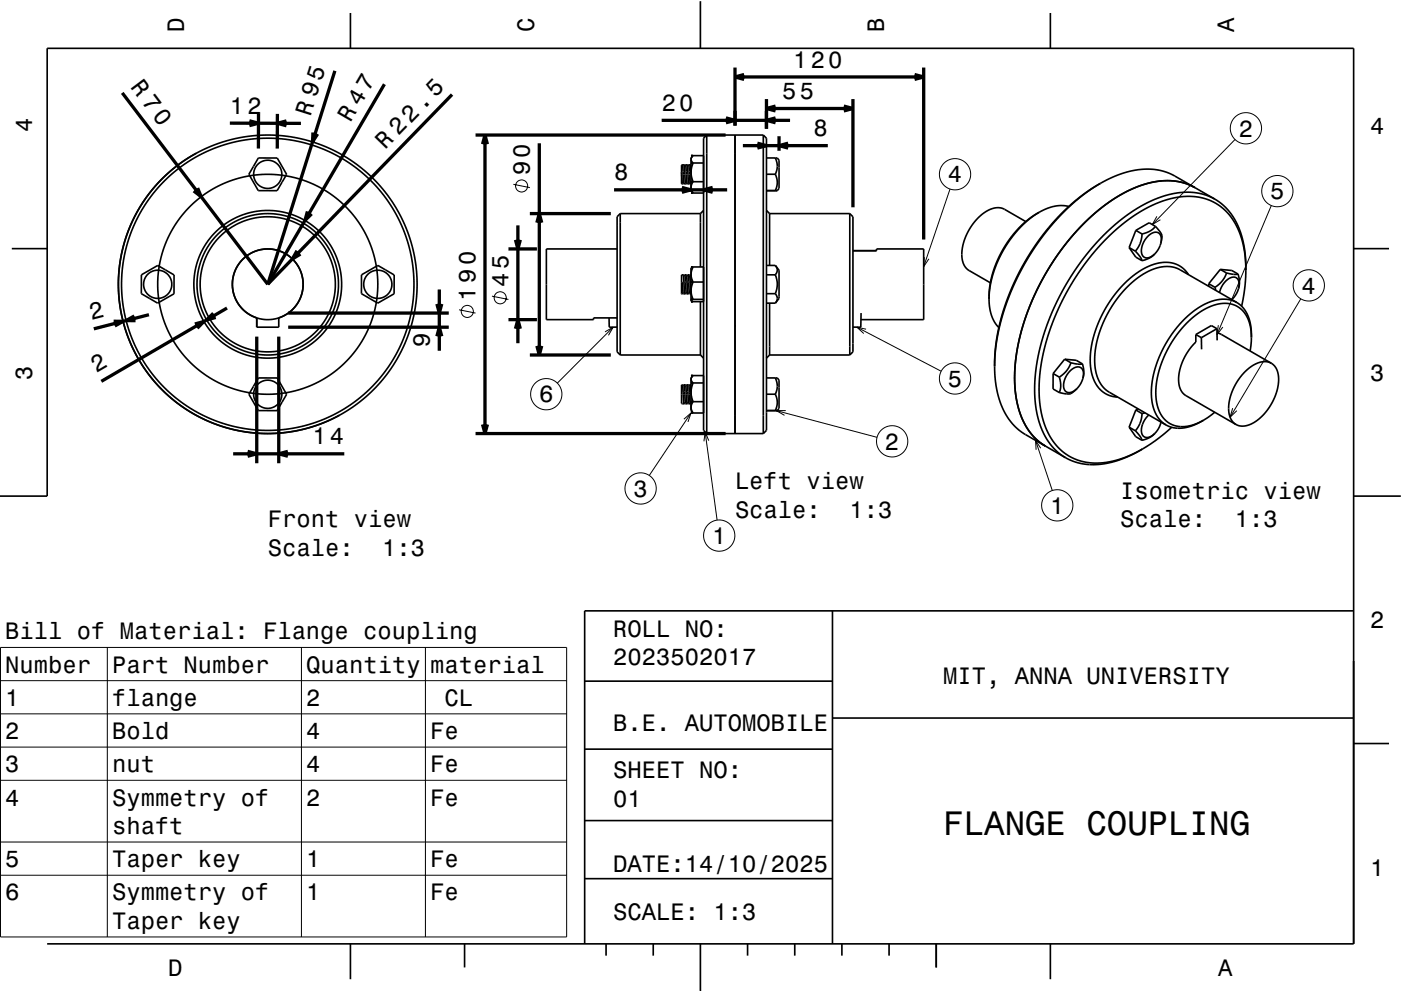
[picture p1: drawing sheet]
<svg xmlns="http://www.w3.org/2000/svg" width="297mm" height="210mm" viewBox="0 0 297 210" stroke-linecap="round" stroke-linejoin="round" font-family="sans-serif">
<g fill="none" stroke="#000" stroke-width=".35">
<path d="M74.3 2.8v7.5M148.5 .3v10M222.7 2.8v7.5M41.6 32.5l-2.6 1.6-2.4 1.8-2.4 2.2-2 2.2-1.8 2.4-1.6 2.8-1.4 3-1.1 3-.6 2.9-.5 3-.1 3 .2 3.3 .5 3.2 .7 2.9 1.2 3 1.3 2.7 1.5 2.6 2.2 2.8 2 2.1 2.3 2 2.4 1.8 2.8 1.6 2.7 1.3 2.8 1 3 .7 3.2 .5 3 .1 3.2-.2 3.2-.5 3.2-.8 2.5-1 2.9-1.4M54.8 33.5h4l2 3.5-2 3.5-4-.1-2-3.4zM144.5 36.6l.2 2.4M144.7 35.1h-.2M144.7 35h-.2v4h.2M144.7 35v.1M144.7 35h.3l.1 .2 .3 3.8M144.7 35h.1M144.7 35l.3 3.9 .4 .1"/>
<path d="M145 38.9l-.2-.1-.1 .2M145.3 35.1h-.2M145.3 35v.1M145.4 35h-.1M145.4 35l.3 3.9 .3 .1M145.4 35h.3v.2l.3 3.8M145.7 38.9l-.2-.1-.1 .2M146 35.1h-.3M146 35v.1M146 35h.1M146 35l.3 3.8v.2h.2M146 35h.4l.1 1.6"/>
<path d="M146.3 38.9l-.1-.1-.2 .2M146.4 35.1h.1M146.5 34.6h.4a4.8 4.8 0 0 0 0 3.9M146.5 33h.1M146.5 38.5l2.7 .1M146.5 34.6h2.7M146.8 33.2l-.3 .3v6.9l.4 .5a1.92 1.92 0 0 1 0-2.3h-.4M146.8 33.2a.88 .88 0 0 0 .1 1.4M146.9 33l-.1 .2M149.2 33h-2.7M149.8 28.7v63.3M149.8 28.7l-.6 .6v62l.6 .7"/>
<path d="M149.8 28.7h12M155.8 28.7v63.3M161.8 28.7v63.3M161.8 28.7l.7 .6v62l-.7 .7M162.5 37h1.9M162.5 33.5h1.9M164.4 37a3.8 3.8 0 0 1 0 3.4M164.4 33.5h.4l.4 .5v6l-.4 .4-.4 .1M164.4 33.5a3.8 3.8 0 0 1 0 3.5M233.3 38.9l-4.3 2.9-4.2 3.9-4 4.8-3.6 5.5-2.7 5.5-2 5.5-1.2 5.4-.4 5.3M233.3 38.9l3-1.5 3.2-1 2.6-.5 2.8 .1 2.1 .4 1.6 .7 9 5.2M233.3 38.9l-4.4 2.9-4.2 3.9-2.4 2.7-1.8 2.3-3.2 4.8-2.8 5.5-2.1 6-1.2 5.3-.2 2.6-.1 2.8"/>
<path d="M253.3 39.8l-1.5-.7-2-.6-1.8-.2-2 .1-2 .3-1.8 .6-2.3 .8-2.3 1.2-4.4 3-4.1 3.8-4 4.8-3.4 5.2-2.8 5.6-2.1 5.6-1.3 5.7-.4 5.3 .1 2.5 .4 2.5 .5 2 .8 1.9 .9 1.7 1.2 1.6 1.1 1.1 1.6 1.1M2.5 52.8h7.5M30 58.3l3.4-2 3.5 2v4l-3.5 2-3.4-2zM51.3 55.1a7.5 7.5 0 0 1 11.8 1.2 7.5 7.5 0 0 1-4 11.1v2h-4.7v-2a7.5 7.5 0 0 1-3.1-12.3zM76.6 58.3l3.5-2 3.5 2v4l-3.5 2-3.5-2zM130.8 52.8h-15v15h10v-.4h5M131.5 45.3l-.7 .7v28.7l.7 .6M131.5 45.3v30M131.5 45.3h17M144.5 59.9h.2l.1 2.4h.4M145.2 58.3l-.1 .2-.2-.1M145.2 58.3l.3 4h.4"/>
<path d="M145.2 58.3l.4 .1 .3 3.9M145.9 58.3l-.1 .2-.2-.1M145.9 58.3l.3 4h.3M145.9 58.3l.3 .1 .3 3.9M146.5 58.4h-.3M146.5 40.9v.1M146.5 56.6v.1M146.5 40.9l2.7 .1M146.5 59.8h2.7M146.9 56.7l-.4 .2v6.9M146.9 56.7a3.3 3.3 0 0 0 0 3.2 4.2 4.2 0 0 0 0 3.6l-.4 .3M148.5 45.3v11.3"/>
<path d="M149.2 44.7l-.7 .6M149.2 56.6l-2.7 .1M162.5 44.7l.7 .6M162.5 58.3h1.9M162.5 56.3h1.9M162.5 40.4h1.9M163.2 45.3h17M163.2 45.3v11M164.4 58.3a5 5 0 0 1 0 4M164.4 56.3a1.39 1.39 0 0 1 0 2M164.4 56.3l.8 1v6l-.8 1M180.2 45.3l.6 .7v28.7l-.6 .6"/>
<path d="M180.2 45.3v30M180.8 53.2h5v-.4h10v15h-13.3M217.5 47l-4.5-2.6a4.5 4.5 0 0 0-5.1 1.3l-1.4 1.6-1.3 1.8a7.9 7.9 0 0 0-.6 7.4l.8 .9 4.6 2.6M220.3 45.1l-2.1 1.3-2 1.8-1.9 2.2-1.6 2.5-1.4 2.7-.9 2.7-.6 2.7-.1 2.4M220.3 45.1l-2.1 1.4-2 1.9-1.9 2.2-1.5 2.3-1.4 2.9-.9 2.5-.6 2.7-.2 2.4M226.6 43.8l-1.5-.2-1.6 .2-1.4 .4-1.8 .9M239.4 52.5l1.4 2.1 1.3 .7M239.4 52.5l1.3 .8M240.7 53.3l1 1.2 .4 .8M240.8 48.9l-1.4 3.6M240.8 48.9l1.3 .7M242.1 49.6a5.8 5.8 0 0 1-1.4 3.7"/>
<path d="M244.8 53.9l-1.2 .9-1.5 .5M245 48a3.2 3.2 0 0 1 1.3 2.5l-.2 1.2M245 48a4.3 4.3 0 0 1-2.9 1.6M245 48l-1.4-.7-2.8 1.6M246.1 51.7a1.66 1.66 0 0 0-1-2.4 3.9 3.9 0 0 0-2.8 5 1.58 1.58 0 0 0 2.4-.3l.1-.1M246.1 51.7l-.5 1.2-.8 1M252 58.3l-.8-1-.7-.7-1-.5-1-.3-2-.1-2.6 .6-2.5 1.3-2.6 2.1-2.2 2.5-2.1 3.1-1.6 3.1-1.1 3.4-.6 3.1v3l.7 2.6 1.2 2 .9 .8 .9 .5 2.1 .5M257.6 42.3l-1.7-.8-1.6-.5-1.9-.2-2.1 .1-1.8 .2-2.3 .7-4.2 1.9-4.4 3-4.2 3.8-4.1 4.8-3.3 5-2.7 5.4-2.1 5.6-1.3 5.5-.4 2.8-.1 2.7 .1 2.6 .2 2.3 .6 2.2 .8 2.1 .9 1.7 1.1 1.6 1.4 1.3 1.4 1M257.6 42.3l1.5 1 1.3 1.3 1.2 1.7 .9 1.7 .7 1.9 .5 2.2 .4 2.5v2.7M258.7 57.2l2.5 .2 1.3 .8M258.7 57.2l-2.4 3M258.7 57.2l1.4 .7"/>
<path d="M260.1 57.9a5.8 5.8 0 0 1-2.5 3.1M260.1 57.9l1.4 .3h1M262.5 58.2l.3 1.5-.2 1.5M264.1 57.3l-.2-3.7-.7-3-1.2-2.9-1.4-2.2-2.1-1.9-2.3-1.2-2.7-.7h-2.9l-3.2 .7-3.3 1.2-3.1 1.8-3 2.2-3.1 2.7-2.9 3.2-2.8 3.7-2.3 3.5-2 3.8-1.8 4.1-1.4 4.3-.9 4-.4 3.9v4.1l.5 3.3 1 2.9 1.5 2.7 1.8 1.9 2.2 1.4 2.5 .9 2.9 .3 3.1-.5 3.1-.9 3.2-1.6M264.1 57.3l-.2 3.9-.7 3.8M287 52.8h7.5M129.1 67.4l.1 2h1.6M131.5 75.3h17M144.5 62.3h.1M144.5 62.3v-4l.4 .1 .3 3.9M144.8 62.2h-.1l-.2 .1M145.5 62.2h-.2l-.1 .1"/>
<path d="M146.2 62.2h-.2l-.1 .1M146.5 64h.1M146.5 79.7h.1M146.5 64h2.7M146.5 63.5h2.7M146.5 63.8l.4 .2M146.8 79.9a.91 .91 0 0 0 .1 1.4 4.9 4.9 0 0 0 0 3.9 1.91 1.91 0 0 0 0 2.4l-.4-.5v-6.9zM146.9 79.7l-.1 .2M148.5 64v11.3M148.5 75.3l.7 .7M149.2 79.7h-2.7M162.5 62.3h1.9"/>
<path d="M162.5 64.3h1.9M163.2 75.3h17M163.2 64.3v11M163.2 75.3l-.7 .7M164.4 62.3a1.41 1.41 0 0 1 0 2M182.6 66.4l-.1 3h-1.7M209.7 63.4l.1 1.8 .4 1.7 .6 1.4 1 1.2M210.9 77.7l.2 3.4 .6 3.2 1.2 2.9 1.4 2.3 1.2 1.3 1.4 1.1 9 5.2M223.3 79.3v3.2l1.3 .8M223.3 79.3l1.3 .7M225.7 76.2l-2.4 3.1M225.7 76.2l2.5 .2 1.3 .8"/>
<path d="M225.7 76.2l1.4 .8M227.1 77l1.4 .3 1-.1M227.1 77a5.8 5.8 0 0 1-2.5 3M229.5 77.2l.3 1.6-.2 1.5M253.5 71v1.6l-1.2 1.4-1 1.5a8.2 8.2 0 0 0-.8 7.5l.9 .9 10.6 6.2M253.5 71l1.2 .6M254.7 71.6l.1 2.5M256.3 60.2v.5M256.3 60.2l1.3 .8M257.6 61l.2 .6M258 69.7l-1.2-.6-3.3 1.9M258 69.7l-3.3 1.9"/>
<path d="M258 69.7l.1 2.5M258 70.6l.9 .3 10.6 6.2M261.2 63.6l.1-.2zM262.2 64.2l-12.3-7.1-1.3-.5-1.4-.1-1.5 .3-1.8 .5-1.5 .9-1.6 1.1-1.7 1.5-1.5 1.6-2.4 3.4-1.7 3.6-.7 2.1-.5 2.2-.2 2 .1 2 .3 1.8 .5 1.2 .9 1.5 1.1 .9 12.2 7.1M262.2 64.2l-1.8-.7h-1.9l-1.8 .5-2.1 1-2.1 1.5-2.1 1.9-1.7 2.1-1.6 2.5-1.3 2.7-.9 2.5-.6 2.7-.2 2.5 .2 2.1 .6 2 1 1.6 1.3 1.1M262.2 64.2l1.5 1.2 .9 1.7 .6 2 .1 2.5M262.6 61.2a1.66 1.66 0 0 0-1-2.4 3.9 3.9 0 0 0-3 3.3M262.6 61.2l-.5 1.2-.8 1M265.3 71.6l-.1-1.8-.3-1.4-.5-1.2-.8-1.2-1-.8-1-.5-1.3-.3h-1.3l-1.5 .3-1.4 .6-2.8 1.8-2.9 2.7-2.4 3.5-1.8 3.8-1 3.8-.1 2v1.7l.2 1.3 .5 1.5 .7 1.1 .9 .9 1 .6 1.2 .4 1.4 .1 1.5-.2 2.7-1.2M265.3 71.6l-.3 2.9M269.5 77.1a4.6 4.6 0 0 1 1.4 5.1l-.5 1.8-.9 1.8a8.2 8.2 0 0 1-6.2 4.6l-1.3-.3M269.5 77.1a4.5 4.5 0 0 0-5 1.3 10.9 10.9 0 0 0-3.8 9.7 3.1 3.1 0 0 0 1.3 2"/>
<path d="M54.8 80.2h4l2 3.5-2 3.4h-4l-2-3.5zM144.5 85.5h.1M144.5 81.7h.2v.1l.3 3.9-.5-.1zM145 81.7h-.3M145 81.7h.1M145 81.7h.4v.1l.3 3.9M145 81.7l.3 3.9 .4 .1M145.1 85.6l-.1 .1M145.3 85.6h-.2M145.7 81.7l-.1 .1-.2-.1M145.7 81.7l.3 3.9 .4 .1M145.7 81.7h.3l.1 .1 .3 3.9"/>
<path d="M145.7 85.6v.1M146 85.6h-.3M146.3 81.7h-.2M146.3 81.7h.1M146.4 81.7l.1 1.4M146.4 81.7h.1M146.4 85.6v.1M146.5 85.5l-.1 .1M146.5 87.6h.1M146.5 87.6h2.7M146.5 85.2h2.7M146.5 81.2h2.7"/>
<path d="M149.8 92h12M162.5 80.2h1.9M162.5 83.6h1.9M162.5 87.1h1.9M164.4 80.2h.4l.4 .5v5.9l-.4 .5M164.4 80.2a3.8 3.8 0 0 1 0 3.4M164.4 83.6a3.8 3.8 0 0 1 0 3.5M164.4 87.1h.4M164.8 87.1h-2.3M224.6 80l.3 1.7-.3 1.6M228.3 82.5a2.58 2.58 0 0 1-2.1 1.1l-1.6-.3M229.6 80.3a1.65 1.65 0 0 0-1-2.5 3.9 3.9 0 0 0-2.8 5 1.57 1.57 0 0 0 2.4-.2l.1-.1"/>
<path d="M229.6 80.3l-.5 1.2-.8 1M239.4 90.6l1.4 2.1 1.3 .7M239.4 90.6l1.3 .8M240.7 91.4l1 1.2 .4 .8M240.8 87l-1.4 3.6M240.8 87l1.3 .8M241.3 86.7l-.5 .3M242.1 87.8a5.8 5.8 0 0 1-1.4 3.6M242.2 95.3l-2.1 1.1-2.3 1-2 .7-2.4 .4-2.2 .1-1.7-.2-1.9-.5-1.7-.8M242.8 87.6l-.7 .2M243.6 88a3.9 3.9 0 0 0-1.3 4.3 1.55 1.55 0 0 0 2.4-.2l.1-.1M244.8 92l-1.1 .9-1.6 .5"/>
<path d="M246.1 89.8l-.5 1.2-.8 1M246.2 89.5l-.1 .3zM248.4 90.7l-3 2.5-3.2 2.1M255.2 89.1l-2.2 1.2-2.1 .5h-1.9l-1.8-.6M257.5 87.5l-2.3 1.6M0 105.3h10v-95h277v190h-277M287 105.3h10M176.5 129.6v70.7M287 129.6h-163v70.7M124 144.5h52.5M124 158.9h52.5M176.5 152.3h110.5"/>
<path d="M287 157.8h7.5M124 174.1h52.5M124 186.4h52.5M74.3 200.3v7.5M98.5 200.3v5M128.5 200.3v2.5M138.5 200.3v2.5M148.5 200.3v10M158.5 200.3v2.5M168.5 200.3v2.5M178.5 200.3v2.5M188.5 200.3v2.5"/>
<path d="M198.5 200.3v5M222.7 200.3v7.5"/>
<circle cx="56.8" cy="37" r="2.99"/>
<circle cx="33.4" cy="60.3" r="2.99"/>
<circle cx="56.8" cy="60.3" r="31.7"/>
<circle cx="56.8" cy="60.3" r="23.3"/>
<circle cx="56.8" cy="60.3" r="31"/>
<circle cx="56.8" cy="60.3" r="15"/>
<circle cx="56.8" cy="60.3" r="15.7"/>
<circle cx="56.8" cy="60.3" r="14.3"/>
<circle cx="56.8" cy="60.3" r="7.5"/>
<circle cx="80.1" cy="60.3" r="2.99"/>
<circle cx="56.8" cy="83.7" r="2.99"/>
</g>
<g fill="none" stroke="#000" stroke-width=".7" stroke-linecap="butt">
<path d="M25.9 19.7l30.9 40.6M71 15l-14.2 45.3M81.5 17.9l-24.7 42.4M155.8 14.3v12.4M155.8 16.3h40M157.8 15.8l-2 .5 2 .5M193.9 15.8l1.9 .5-1.9 .5M195.8 14.3v36.5M41.9 39.9l.8 1.8-1.6-1.2M48.7 26.1l15.1 .1M52.9 25.6l1.9 .5-1.9 .6M54.8 24.1v7.4"/>
<path d="M58.8 24.2v7.3M60.7 25.7l-1.9 .5 1.9 .5M66.4 28.1l-.1 2 1-1.7M95.8 20.1l-39 40.2M100.8 28.7h53M102.3 30.6l.5-1.9 .5 1.9M102.8 28.7v63.3M114.3 30.4v44.9M140.3 25.5h27.2M144.6 39.8l1.9 .5-1.9 .5M151.1 39.8l-1.9 .5 1.9 .5M153.9 25l1.9 .5-1.9 .5"/>
<path d="M157.5 30.9h18M160.6 30.4l1.9 .5-1.9 .5M162.5 21v6.3M162.5 23h18.3M164.4 22.5l-1.9 .5 1.9 .5M164.4 25l-1.9 .5 1.9 .5M165.2 28.9v3.1M167.1 30.4l-1.9 .5 1.9 .5M178.9 22.5l1.9 .5-1.9 .5M180.8 21v23M63 53.2l-1 1.7 1.7-1M65.2 44.9l-.5 1.9 1.4-1.4"/>
<path d="M107.8 52.8h6M109.3 50.9l.5 1.9 .5-1.9M109.8 47.8v25M112.3 45.3h17.2M113.8 47.3l.5-2 .6 2M130.2 40.3h24M24.1 68.2h2l-1.8 1M28.5 67l-1.8 1h2M31.6 66.8l-11.7 3M41.3 68.7l1.9-.5-1.4 1.4M45.2 66.5l-1.4 1.4 1.9-.5M48.1 65.4l-26.6 15.5"/>
<path d="M54.4 71.4v26.9M59.1 71.4v26.9M61.1 69.4h34M61.1 66.4h34M92.6 71.3l.5-1.9 .6 1.9M92.6 64.5l.5 1.9 .6-1.9M93.1 61.4v13M107.8 67.8h6M109.3 69.8l.5-2 .5 2M112.3 75.3h17.2M113.8 73.4l.5 1.9 .6-1.9M49.4 96.3h23.6"/>
<path d="M52.5 95.8l1.9 .5-1.9 .5M61 95.8l-1.9 .5 1.9 .5M100.8 92h53M102.3 90.1l.5 1.9 .5-1.9"/>
</g>
<g fill="none" stroke="#000" stroke-width=".21">
<path d="M108.8 39.1l3.5 .7M261.8 29.6l-17.5 18M196 54.6l-.2 2 1.1-1.7M201.4 40.1l-5.6 16.5M245.3 45.9l-1 1.7 1.7-1M269.5 43.6l-11.5 27.4M97.3 65.7l3.5 .7M104.3 62.8l3.5 .7M128.3 70.4l1.7-1-1 1.7M130 69.4l-11.8 11.9M181.7 69.4l17.8 9.4M183.6 69.8l-1.9-.4 1.4 1.4"/>
<path d="M258.3 69l-.3 2 1.3-1.6M275.8 63.4l-15 25.1M145 88.9l1.5-1.3-.6 1.9M146.5 87.6l-8.8 13.3M149.5 91.7l2.5 18.6M150.3 93.5l-.8-1.8-.3 1.9M164.6 87.1l21.3 5.7M166.6 87.1h-2l1.7 1M219.6 93.4l3.5 10.7M220.7 95.1l-1.1-1.7 .1 2M261.3 86.6l-.5 1.9 1.4-1.4M.1 137.4h120v61.4h-120z"/>
<path d="M22.8 137.4v61.4M63.9 137.4v61.4M90.2 137.4v61.4M.1 144.4h120M.1 151.5h120M.1 158.5h120M.1 165.6h120M.1 178.6h120M.1 185.7h120"/>
<circle cx="110.6" cy="39.5" r="1.28"/>
<circle cx="202.5" cy="37" r="3.3"/>
<circle cx="264.2" cy="27.2" r="3.3"/>
<circle cx="270.8" cy="40.6" r="3.3"/>
<circle cx="99.1" cy="66.1" r="1.28"/>
<circle cx="106.1" cy="63.2" r="1.28"/>
<circle cx="277.5" cy="60.6" r="3.3"/>
<circle cx="115.8" cy="83.6" r="3.3"/>
<circle cx="189.2" cy="93.6" r="3.3"/>
<circle cx="202.5" cy="80.3" r="3.3"/>
<circle cx="135.8" cy="103.6" r="3.3"/>
<circle cx="152.5" cy="113.6" r="3.3"/>
<circle cx="224.2" cy="107.2" r="3.3"/>
</g>
<text font-size="7.2" x="200" y="177.2">FLANGE COUPLING</text>
<g font-size="5.1">
<text x="81.7" y="31.8" transform="rotate(-46 81.7 31.8)">R 22.5</text>
<text x="19.4" y="67.8" transform="rotate(-14 19.4 67.8)">2</text>
</g>
<g font-size="5">
<text x="39" y="6.8" transform="rotate(-90 39 6.8)">D</text>
<text x="113.2" y="6.8" transform="rotate(-90 113.2 6.8)">C</text>
<text x="187.4" y="6.8" transform="rotate(-90 187.4 6.8)">B</text>
<text x="261.6" y="6.8" transform="rotate(-90 261.6 6.8)">A</text>
<text x="168.2" y="14.3">120</text>
<text x="27.5" y="18.5" transform="rotate(53 27.5 18.5)">R 70</text>
<text x="140.3" y="23.5">20</text>
<text x="165.9" y="21">55</text>
<text x="6.8" y="28" transform="rotate(-90 6.8 28)">4</text>
<text x="48.7" y="24.1">12</text>
<text x="65.9" y="24.7" transform="rotate(-72 65.9 24.7)">R 95</text>
<text x="74.3" y="26.2" transform="rotate(-60 74.3 26.2)">R 47</text>
<text x="172.5" y="28.9">8</text>
<text x="262.6" y="29">2</text>
<text x="290.5" y="28.3">4</text>
<text x="112.3" y="37.2" transform="rotate(-90 112.3 37.2)">90</text>
<text x="130.2" y="38.3">8</text>
<text x="201" y="38.7">4</text>
<text x="269.3" y="42.3">5</text>
<text x="100.8" y="63.8" transform="rotate(-90 100.8 63.8)">190</text>
<text x="107.8" y="60.9" transform="rotate(-90 107.8 60.9)">45</text>
<text x="276" y="62.3">4</text>
<text x="91.1" y="73.5" transform="rotate(-90 91.1 73.5)">9</text>
<text x="6.8" y="80.5" transform="rotate(-90 6.8 80.5)">3</text>
<text x="20.5" y="79.2" transform="rotate(-30 20.5 79.2)">2</text>
<text x="201" y="82.1">5</text>
<text x="290.5" y="80.8">3</text>
<text x="114.3" y="85.4">6</text>
<text x="66.2" y="94.3">14</text>
<text x="187.6" y="95.4">2</text>
<text x="134.3" y="105.4">3</text>
<text x="155.8" y="103.8">Left view</text>
<text x="237.5" y="105.8">Isometric view</text>
<text x="56.8" y="111.8">Front view</text>
<text x="155.8" y="109.9">Scale:</text>
<text x="180.1" y="109.9">1:3</text>
<text x="222.6" y="109">1</text>
<text x="237.5" y="111.8">Scale:</text>
<text x="261.8" y="111.8">1:3</text>
<text x="56.8" y="117.9">Scale:</text>
<text x="81.1" y="117.9">1:3</text>
<text x="151" y="115.4">1</text>
<text x="1.1" y="135.7">Bill of Material: Flange coupling</text>
<text x="130" y="135.1">ROLL NO:</text>
<text x="290.5" y="133.3">2</text>
<text x="1.1" y="142.7">Number</text>
<text x="23.8" y="142.7">Part Number</text>
<text x="64.9" y="142.7">Quantity</text>
<text x="91.2" y="142.7">material</text>
<text x="130" y="141.2">2023502017</text>
<text x="1.1" y="149.8">1</text>
<text x="23.8" y="149.8">flange</text>
<text x="64.9" y="149.8">2</text>
<text x="94.2" y="149.8">CL</text>
<text x="200" y="145.1">MIT, ANNA UNIVERSITY</text>
<text x="130" y="155.1">B.E. AUTOMOBILE</text>
<text x="1.1" y="156.8">2</text>
<text x="23.8" y="156.8">Bold</text>
<text x="64.9" y="156.8">4</text>
<text x="91.2" y="156.8">Fe</text>
<text x="1.1" y="163.9">3</text>
<text x="23.8" y="163.9">nut</text>
<text x="64.9" y="163.9">4</text>
<text x="91.2" y="163.9">Fe</text>
<text x="130" y="165.1">SHEET NO:</text>
<text x="1.1" y="170.9">4</text>
<text x="23.8" y="170.9">Symmetry of</text>
<text x="64.9" y="170.9">2</text>
<text x="91.2" y="170.9">Fe</text>
<text x="130" y="171.2">01</text>
<text x="23.8" y="177">shaft</text>
<text x="1.1" y="184">5</text>
<text x="23.8" y="184">Taper key</text>
<text x="64.9" y="184">1</text>
<text x="91.2" y="184">Fe</text>
<text x="130" y="185.1">DATE:14/10/2025</text>
<text x="290.5" y="185.8">1</text>
<text x="1.1" y="191.1">6</text>
<text x="23.8" y="191.1">Symmetry of</text>
<text x="64.9" y="191.1">1</text>
<text x="91.2" y="191.1">Fe</text>
<text x="23.8" y="197.1">Taper key</text>
<text x="130" y="195.1">SCALE: 1:3</text>
<text x="35.7" y="207.1">D</text>
<text x="258.3" y="207.1">A</text>
</g>
</svg>
